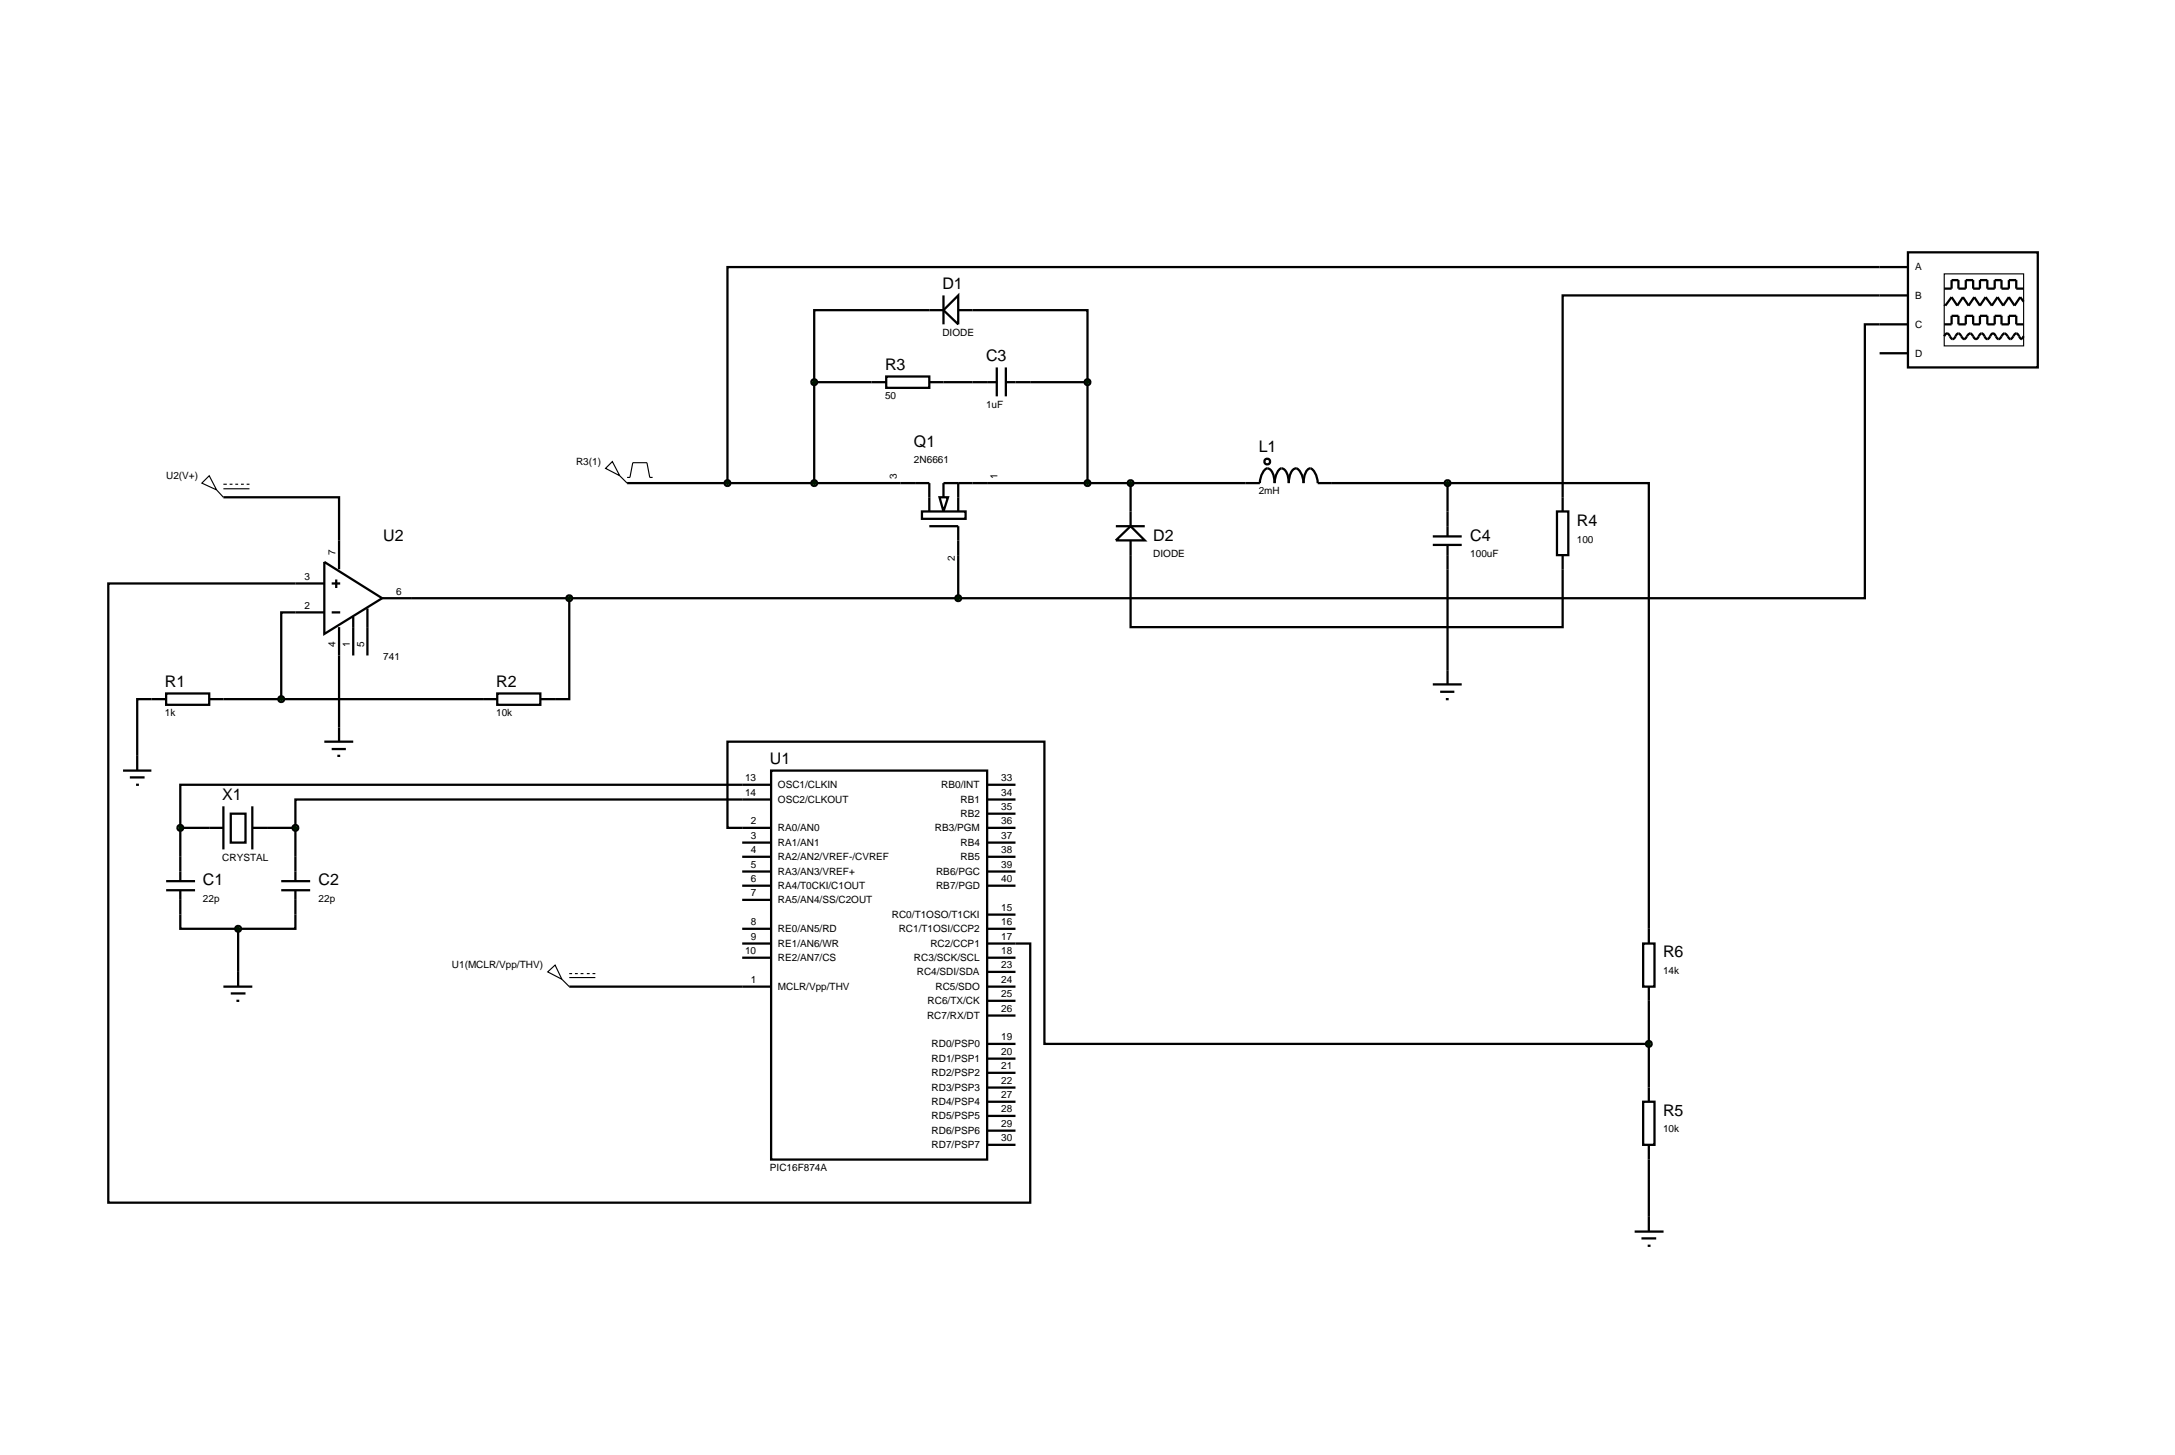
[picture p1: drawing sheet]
<svg xmlns="http://www.w3.org/2000/svg" width="384mm" height="257mm" viewBox="0 0 384 257" stroke-linecap="round" stroke-linejoin="round" font-family="sans-serif">
<g fill="none" stroke="#000" stroke-width=".4">
<path d="M163.9 54.7h-20.3v12.7M171.5 54.7h20.3v12.7M331.5 57.2h-2.6v48.3h-159.9M331.5 52.1h-55.9v35.6M331.5 47.1h-203.2v38.1M143.6 67.4h10.1M143.6 67.4v17.8M166.4 67.4h5.1M181.7 67.4h10.1M191.8 67.4v17.8M39.4 87.7h20.4v7.6M110.6 85.2h48.2"/>
<path d="M169 97.9v7.6M174.1 85.2h45.6M199.4 97.9v12.7h76.2v-10.2M199.4 85.2v5M234.9 85.2h20.4M255.3 85.2h35.5v78.6M255.3 85.2v5M52.1 102.9h-33v109.2h162.6v-45.7h-7.6M52.1 108h-2.5v15.3M59.8 115.6v12.7M72.5 105.5h96.5M100.4 105.5v17.8h-2.5"/>
<path d="M255.3 100.4v17.8M26.7 123.3h-2.5v10M39.4 123.3h45.8M136 135.9h38.1v68.6h-38.1zM136 138.4h-104.2v7.6M174.1 138.4h5M29.3 155.4h5.1M29.3 157h5.1M31.8 157v6.8h10.2M31.8 146h7.6M31.8 146v9.4M39.4 142.2v7.6"/>
<path d="M40.7 143.5h2.6v5.1h-2.6zM44.5 146h7.6M44.5 142.2v7.6M49.6 155.4h5.1M49.6 157h5.1M52.1 157v6.8h-10.1M52.1 146v9.4M130.9 148.6h5.1M130.9 151.1h5.1M130.9 156.2h5.1M130.9 158.7h5.1M130.9 153.7h5.1"/>
<path d="M136 141h-83.9v5M136 146h-7.7v-15.2h55.9v53.3h106.6M174.1 146h5M174.1 148.6h5M174.1 151.1h5M174.1 156.2h5M174.1 141h5M174.1 153.7h5M174.1 143.5h5M39.4 174h5.1M40.7 175.2h2.6M41.7 176.5h.5"/>
<path d="M42 163.8v10.2M100.4 174h35.6M130.9 163.8h5.1M130.9 166.4h5.1M130.9 168.9h5.1M174.1 174h5M174.1 163.8h5M174.1 168.9h5M174.1 179.1h5M174.1 176.5h5M174.1 171.4h5M174.1 161.3h5"/>
<path d="M290.8 176.5v15.3M174.1 184.1h5M174.1 186.7h5M174.1 199.4h5M174.1 196.8h5M174.1 194.3h5M174.1 191.8h5M174.1 189.2h5M174.1 201.9h5M290.8 204.5v10.1"/>
</g>
<g fill="#004000" stroke="#000" stroke-width=".4">
<path d="M41.6 163.5l.4-.2-.5 .5zM42 163.3l.4 .2 .1 .3zM42 164.3l.5-.5-.2 .4zM41.5 163.8l.5 .5-.4-.2z"/>
<path d="M31.4 145.7l.4-.2-.5 .5zM31.8 145.5l.4 .2 .1 .3zM32.3 146l-.1 .3-.4 .2zM31.3 146l.5 .5-.3-.1z"/>
<path d="M51.7 145.7l.4-.2-.5 .5zM52.1 145.5l.4 .2 .1 .3zM52.6 146l-.1 .3-.4 .2zM51.6 146l.5 .5-.4-.2z"/>
</g>
<g fill="#004000">
<path d="M41.5 163.8l.5-.5 .5 .5-.5 .5z"/>
<path d="M31.3 146l.5-.5 .5 .5-.5 .5z"/>
<path d="M51.6 146l.5-.5 .5 .5-.5 .5z"/>
</g>
<g fill="none" stroke="#000" stroke-width=".4">
<path d="M57.2 99.1l10.2 6.4-10.2 6.3zM59.8 95.3v5.1M52.1 108h5.1M52.1 102.9h5.1M58.5 108h1.5M58.5 102.9h1.5M59.3 102.2v1.5M59.8 110.6v5M62.3 108.8v6.8M64.8 107.3v8.3M67.4 105.5h5.1M26.7 123.3h2.6"/>
<path d="M29.3 122.3h7.6v2h-7.6zM36.9 123.3h2.5M85.2 123.3h2.5M87.7 122.3h7.6v2h-7.6zM95.3 123.3h2.6"/>
</g>
<path d="M49.3 122.9l.3-.1-.5 .5zM49.6 122.8l.4 .2 .1 .3zM49.6 123.8l.5-.5-.2 .4zM49.1 123.3l.5 .5-.4-.2z" fill="#004000" stroke="#000" stroke-width=".4"/>
<path d="M49.6 122.8l.5 .5-.5 .5-.5-.5z" fill="#004000"/>
<g fill="none" stroke="#000" stroke-width=".4">
<path d="M331.5 57.2h5M331.5 47.1h5M331.5 52.1h5M336.5 44.5h22.9v20.3h-22.9zM342.9 59.3l.2-.4 .3-.1 .3 .1 .4 .8 .3 .1 .3-.1 .4-.8 .3-.1 .3 .1 .7 .9 .3-.1 .2-.4a.59 .59 0 0 1 .8-.4l.5 .8 .3 .1 .3-.1 .4-.8 .3-.1 .3 .1 .4 .8 .3 .1 .3-.1 .4-.8 .3-.1 .3 .1 .4 .8 .3 .1 .3-.1 .2-.4a.55 .55 0 0 1 .8-.4l.5 .8 .3 .1 .7-.9 .3-.1 .3 .1 .4 .8 .3 .1 .3-.5M342.9 50.9h1.3v-1.5h1.2v1.5h1.3v-1.5h1.3v1.5h1.2v-1.5h1.3v1.5h1.3v-1.5h1.2v1.5h1.3v-1.5h1.3v1.5h1.3M342.9 57.2h1.3v-1.5h1.2v1.5h1.3v-1.5h1.3v1.5h1.2v-1.5h1.3v1.5h1.3v-1.5h1.2v1.5h1.3v-1.5h1.3v1.5h1.3M356.9 53.2l-.6-.8-1 1.5-1-1.5-1 1.5-1-1.5-1 1.5-1.1-1.5-1 1.5-1-1.5-1 1.5-1-1.5-1 1.5-1-1.5-1.1 1.5-.2-.2M331.5 62.3h5M21.7 135.9h5M22.9 137.1h2.6M24 138.4h.5"/>
<path d="M24.2 133.3v2.6M57.2 130.8h5.1M58.5 132.1h2.5M59.5 133.3h.5M59.8 128.3v2.5"/>
</g>
<path d="M342.9 48.3h14v12.7h-14zM35.6 85.2l1.3-1.3 1.3 2.5zM38.2 86.4l1.2 1.3M39.4 85.4h.6M39.4 86.2h4.6M40.5 85.4h.5M41.5 85.4h.5M42.5 85.4h.5M43.5 85.4h.5" fill="none" stroke="#000" stroke-width=".2"/>
<path d="M100 105.2l.4-.2-.5 .5zM100.4 105l.3 .1 .2 .4zM100.4 106l.5-.5-.2 .4zM99.9 105.5l.5 .5-.3-.1z" fill="#004000" stroke="#000" stroke-width=".4"/>
<path d="M99.9 105.5l.5-.5 .5 .5-.5 .5z" fill="#004000"/>
<g fill="none" stroke="#000" stroke-width=".4">
<path d="M163.9 54.7h2.5M166.4 54.7l2.6-2.6v5.1zM166.4 52.1v5.1M169 54.7h2.5M153.7 67.4h2.6M156.3 66.4h7.6v2h-7.6zM163.9 67.4h2.5M171.5 67.4h4.3M175.8 64.8v5.1M177.4 64.8v5.1M177.4 67.4h4.3M158.8 85.2h5.1v5"/>
<path d="M162.6 90.2h7.7v1.3h-7.7zM163.9 92.8h5.1v5.1M165.7 87.7h1.5l-.8 2.5zM169 85.2v5M174.1 85.2h-7.7v2.5"/>
</g>
<path d="M106.8 82.6l1.2-1.2 1.3 2.5zM109.3 83.9l1.3 1.3M110.6 84.2h.5l.5-2.6h2.5l.5 2.6h.5" fill="none" stroke="#000" stroke-width=".2"/>
<path d="M168.6 105.2l.4-.2-.5 .5zM169 105l.3 .1 .2 .4zM169.5 105.5l-.2 .4-.3 .1zM168.5 105.5l.5 .5-.3-.1z" fill="#004000" stroke="#000" stroke-width=".4"/>
<path d="M168.5 105.5l.5-.5 .5 .5-.5 .5z" fill="#004000"/>
<g fill="none" stroke="#000" stroke-width=".4">
<path d="M196.8 95.3l2.6-2.5 2.5 2.5zM196.8 92.8h5.1M199.4 90.2v2.6M199.4 95.3v2.6M219.7 85.2h2.5a2.79 2.79 0 0 1 1.3-2.6 1.5 1.5 0 0 1 1.1 1.3l.2 1.3a2.77 2.77 0 0 1 1.2-2.6 1.5 1.5 0 0 1 1.1 1.3l.2 1.3a3.2 3.2 0 0 1 .9-2.5 .9 .9 0 0 1 1.2 .7l.4 1.2 .1 .6a3.4 3.4 0 0 1 .9-2.5l.3-.1a2.79 2.79 0 0 1 1.3 2.6h2.5M252.7 94.6h5.1M252.7 96.1h5.1M255.3 90.2v4.4M255.3 96.1v4.3M274.6 90.2h2v7.7h-2zM275.6 87.7v2.5M275.6 97.9v2.5"/>
<path d="M255.3 118.2v2.5M252.7 120.7h5.1M254 122h2.5M255 123.3h.5"/>
<circle cx="223.5" cy="81.4" r=".51"/>
</g>
<path d="M199.1 84.8l.3-.1-.5 .5zM199.4 84.7l.4 .2 .1 .3zM199.4 85.7l.5-.5-.2 .4zM198.9 85.2l.5 .5-.4-.2z" fill="#004000" stroke="#000" stroke-width=".4"/>
<path d="M199.4 84.7l.5 .5-.5 .5-.5-.5z" fill="#004000"/>
<path d="M289.8 166.4h2v7.6h-2zM290.8 163.8v2.6M290.8 174v2.5M289.8 194.3h2v7.6h-2zM290.8 191.8v2.5M290.8 201.9v2.6" fill="none" stroke="#000" stroke-width=".4"/>
<g fill="#004000" stroke="#000" stroke-width=".4">
<path d="M255 84.8l.3-.1-.5 .5zM255.3 84.7l.4 .2 .1 .3zM255.8 85.2l-.1 .3-.4 .2zM254.8 85.2l.5 .5-.4-.2z"/>
<path d="M143.3 67l.3-.1-.5 .5zM143.6 66.9l.3 .1 .2 .4zM144.1 67.4l-.2 .4-.3 .1zM143.1 67.4l.5 .5-.3-.1z"/>
<path d="M143.3 84.8l.3-.1-.5 .5zM143.6 84.7l.3 .1 .2 .4zM144.1 85.2l-.2 .4-.3 .1zM143.1 85.2l.5 .5-.4-.2z"/>
<path d="M191.4 67.1l.4-.2-.5 .5zM191.8 66.9l.3 .1 .2 .4zM192.3 67.4l-.1 .3-.4 .2zM191.3 67.4l.5 .5-.4-.2z"/>
<path d="M191.5 84.8l.3-.1-.5 .5zM191.8 84.7l.4 .2 .1 .3zM192.3 85.2l-.1 .3-.4 .2zM191.3 85.2l.5 .5-.4-.2z"/>
</g>
<g fill="#004000">
<path d="M255.3 84.7l.5 .5-.5 .5-.5-.5z"/>
<path d="M143.1 67.4l.5-.5 .5 .5-.5 .5z"/>
<path d="M143.6 84.7l.5 .5-.5 .5-.5-.5z"/>
<path d="M191.3 67.4l.5-.5 .5 .5-.5 .5z"/>
<path d="M191.8 84.7l.5 .5-.5 .5-.5-.5z"/>
</g>
<path d="M288.3 217.2h5.1M289.5 218.4h2.6M290.6 219.7h.5M290.8 214.6v2.6" fill="none" stroke="#000" stroke-width=".4"/>
<path d="M96.6 171.4l1.3-1.2 1.2 2.5zM99.1 172.7l1.3 1.3M100.4 171.7h.5M100.4 172.4h4.6M101.4 171.7h.5M102.4 171.7h.5M103.5 171.7h.5M104.5 171.7h.5" fill="none" stroke="#000" stroke-width=".2"/>
<g fill="#004000" stroke="#000" stroke-width=".4">
<path d="M128 84.8l.3-.1-.5 .5zM128.3 84.7l.4 .2 .1 .3zM128.3 85.7l.5-.5-.1 .3zM127.8 85.2l.5 .5-.3-.1z"/>
<path d="M290.5 183.7l.3-.1-.5 .5zM290.8 183.6l.4 .2 .1 .3zM291.3 184.1l-.1 .3-.4 .2zM290.3 184.1l.5 .5-.4-.2z"/>
</g>
<g fill="#004000">
<path d="M128.3 84.7l.5 .5-.5 .5-.5-.5z"/>
<path d="M290.8 183.6l.5 .5-.5 .5-.5-.5z"/>
</g>
<g font-size="2.8">
<text x="166.2" y="51">D1</text>
<text x="156.1" y="65.3">R3</text>
<text x="173.9" y="63.7">C3</text>
<text x="161.2" y="78.9">Q1</text>
<text x="222" y="79.7">L1</text>
<text x="67.6" y="95.5">U2</text>
<text x="203.4" y="95.4">D2</text>
<text x="259.3" y="95.4">C4</text>
<text x="278.1" y="92.8">R4</text>
<text x="29.1" y="121.2">R1</text>
<text x="87.5" y="121.2">R2</text>
<text x="135.8" y="134.8">U1</text>
<text x="39.2" y="141.1">X1</text>
<text x="35.8" y="156.2">C1</text>
<text x="56.2" y="156.2">C2</text>
<text x="293.3" y="168.9">R6</text>
<text x="293.3" y="196.9">R5</text>
</g>
<g font-size="1.8">
<text x="337.8" y="47.7">A</text>
<text x="337.8" y="52.7">B</text>
<text x="166.2" y="59.2">DIODE</text>
<text x="337.8" y="57.8">C</text>
<text x="337.8" y="62.9">D</text>
<text x="156.1" y="70.4">50</text>
<text x="173.9" y="71.9">1uF</text>
<text x="101.6" y="82">R3(1)</text>
<text x="161.2" y="81.7">2N6661</text>
<text x="29.3" y="84.5">U2(V+)</text>
<text x="158.2" y="84.5" transform="rotate(-90 158.2 84.5)">3</text>
<text x="175.9" y="84.5" transform="rotate(-90 175.9 84.5)">1</text>
<text x="222" y="87.2">2mH</text>
<text x="278.1" y="95.7">100</text>
<text x="59.2" y="97.9" transform="rotate(-90 59.2 97.9)">7</text>
<text x="168.4" y="98.9" transform="rotate(-90 168.4 98.9)">2</text>
<text x="203.4" y="98.2">DIODE</text>
<text x="259.3" y="98.2">100uF</text>
<text x="53.7" y="102.3">3</text>
<text x="53.7" y="107.4">2</text>
<text x="69.9" y="104.9">6</text>
<text x="59.2" y="114.1" transform="rotate(-90 59.2 114.1)">4</text>
<text x="61.7" y="114.1" transform="rotate(-90 61.7 114.1)">1</text>
<text x="64.2" y="114.1" transform="rotate(-90 64.2 114.1)">5</text>
<text x="67.6" y="116.4">741</text>
<text x="29.1" y="126.3">1k</text>
<text x="87.5" y="126.3">10k</text>
<text x="131.4" y="137.8">13</text>
<text x="176.6" y="137.8">33</text>
<text x="131.4" y="140.4">14</text>
<text x="137.2" y="139">OSC1/CLKIN</text>
<text x="137.2" y="141.6">OSC2/CLKOUT</text>
<text x="166" y="139">RB0/INT</text>
<text x="169.4" y="141.6">RB1</text>
<text x="176.6" y="142.9">35</text>
<text x="176.6" y="140.4">34</text>
<text x="132.4" y="145.4">2</text>
<text x="132.4" y="148">3</text>
<text x="137.2" y="146.6">RA0/AN0</text>
<text x="137.2" y="149.2">RA1/AN1</text>
<text x="164.9" y="146.6">RB3/PGM</text>
<text x="169.4" y="149.2">RB4</text>
<text x="169.4" y="144.1">RB2</text>
<text x="176.6" y="148">37</text>
<text x="176.6" y="145.4">36</text>
<text x="39.2" y="151.8">CRYSTAL</text>
<text x="132.4" y="150.5">4</text>
<text x="132.4" y="155.6">6</text>
<text x="132.4" y="153.1">5</text>
<text x="137.2" y="151.7">RA2/AN2/VREF-/CVREF</text>
<text x="137.2" y="154.3">RA3/AN3/VREF+</text>
<text x="165.1" y="154.3">RB6/PGC</text>
<text x="169.4" y="151.7">RB5</text>
<text x="176.6" y="155.6">40</text>
<text x="176.6" y="153.1">39</text>
<text x="176.6" y="150.5">38</text>
<text x="35.8" y="159.1">22p</text>
<text x="56.2" y="159.1">22p</text>
<text x="132.4" y="158.1">7</text>
<text x="137.2" y="156.8">RA4/T0CKI/C1OUT</text>
<text x="137.2" y="159.3">RA5/AN4/SS/C2OUT</text>
<text x="157.3" y="161.9">RC0/T1OSO/T1CKI</text>
<text x="165.1" y="156.8">RB7/PGD</text>
<text x="176.6" y="160.7">15</text>
<text x="132.4" y="163.2">8</text>
<text x="132.4" y="165.8">9</text>
<text x="137.2" y="164.4">RE0/AN5/RD</text>
<text x="137.2" y="167">RE1/AN6/WR</text>
<text x="158.5" y="164.4">RC1/T1OSI/CCP2</text>
<text x="164.1" y="167">RC2/CCP1</text>
<text x="176.6" y="163.2">16</text>
<text x="176.6" y="165.8">17</text>
<text x="79.7" y="170.8">U1(MCLR/Vpp/THV)</text>
<text x="131.4" y="168.3">10</text>
<text x="132.4" y="173.4">1</text>
<text x="137.2" y="169.5">RE2/AN7/CS</text>
<text x="161.2" y="169.5">RC3/SCK/SCL</text>
<text x="161.7" y="172">RC4/SDI/SDA</text>
<text x="176.6" y="168.3">18</text>
<text x="176.6" y="173.4">24</text>
<text x="176.6" y="170.8">23</text>
<text x="293.3" y="171.8">14k</text>
<text x="137.2" y="174.6">MCLR/Vpp/THV</text>
<text x="163.5" y="179.7">RC7/RX/DT</text>
<text x="163.6" y="177.1">RC6/TX/CK</text>
<text x="165" y="174.6">RC5/SDO</text>
<text x="176.6" y="178.5">26</text>
<text x="176.6" y="175.9">25</text>
<text x="164.3" y="184.7">RD0/PSP0</text>
<text x="176.6" y="183.5">19</text>
<text x="164.3" y="187.3">RD1/PSP1</text>
<text x="164.3" y="189.8">RD2/PSP2</text>
<text x="176.6" y="186.1">20</text>
<text x="176.6" y="191.2">22</text>
<text x="176.6" y="188.6">21</text>
<text x="164.3" y="197.4">RD5/PSP5</text>
<text x="164.3" y="194.9">RD4/PSP4</text>
<text x="164.3" y="192.4">RD3/PSP3</text>
<text x="176.6" y="196.2">28</text>
<text x="176.6" y="193.7">27</text>
<text x="164.3" y="202.5">RD7/PSP7</text>
<text x="164.3" y="200">RD6/PSP6</text>
<text x="176.6" y="201.3">30</text>
<text x="176.6" y="198.8">29</text>
<text x="293.3" y="199.7">10k</text>
<text x="135.8" y="206.5">PIC16F874A</text>
</g>
</svg>
